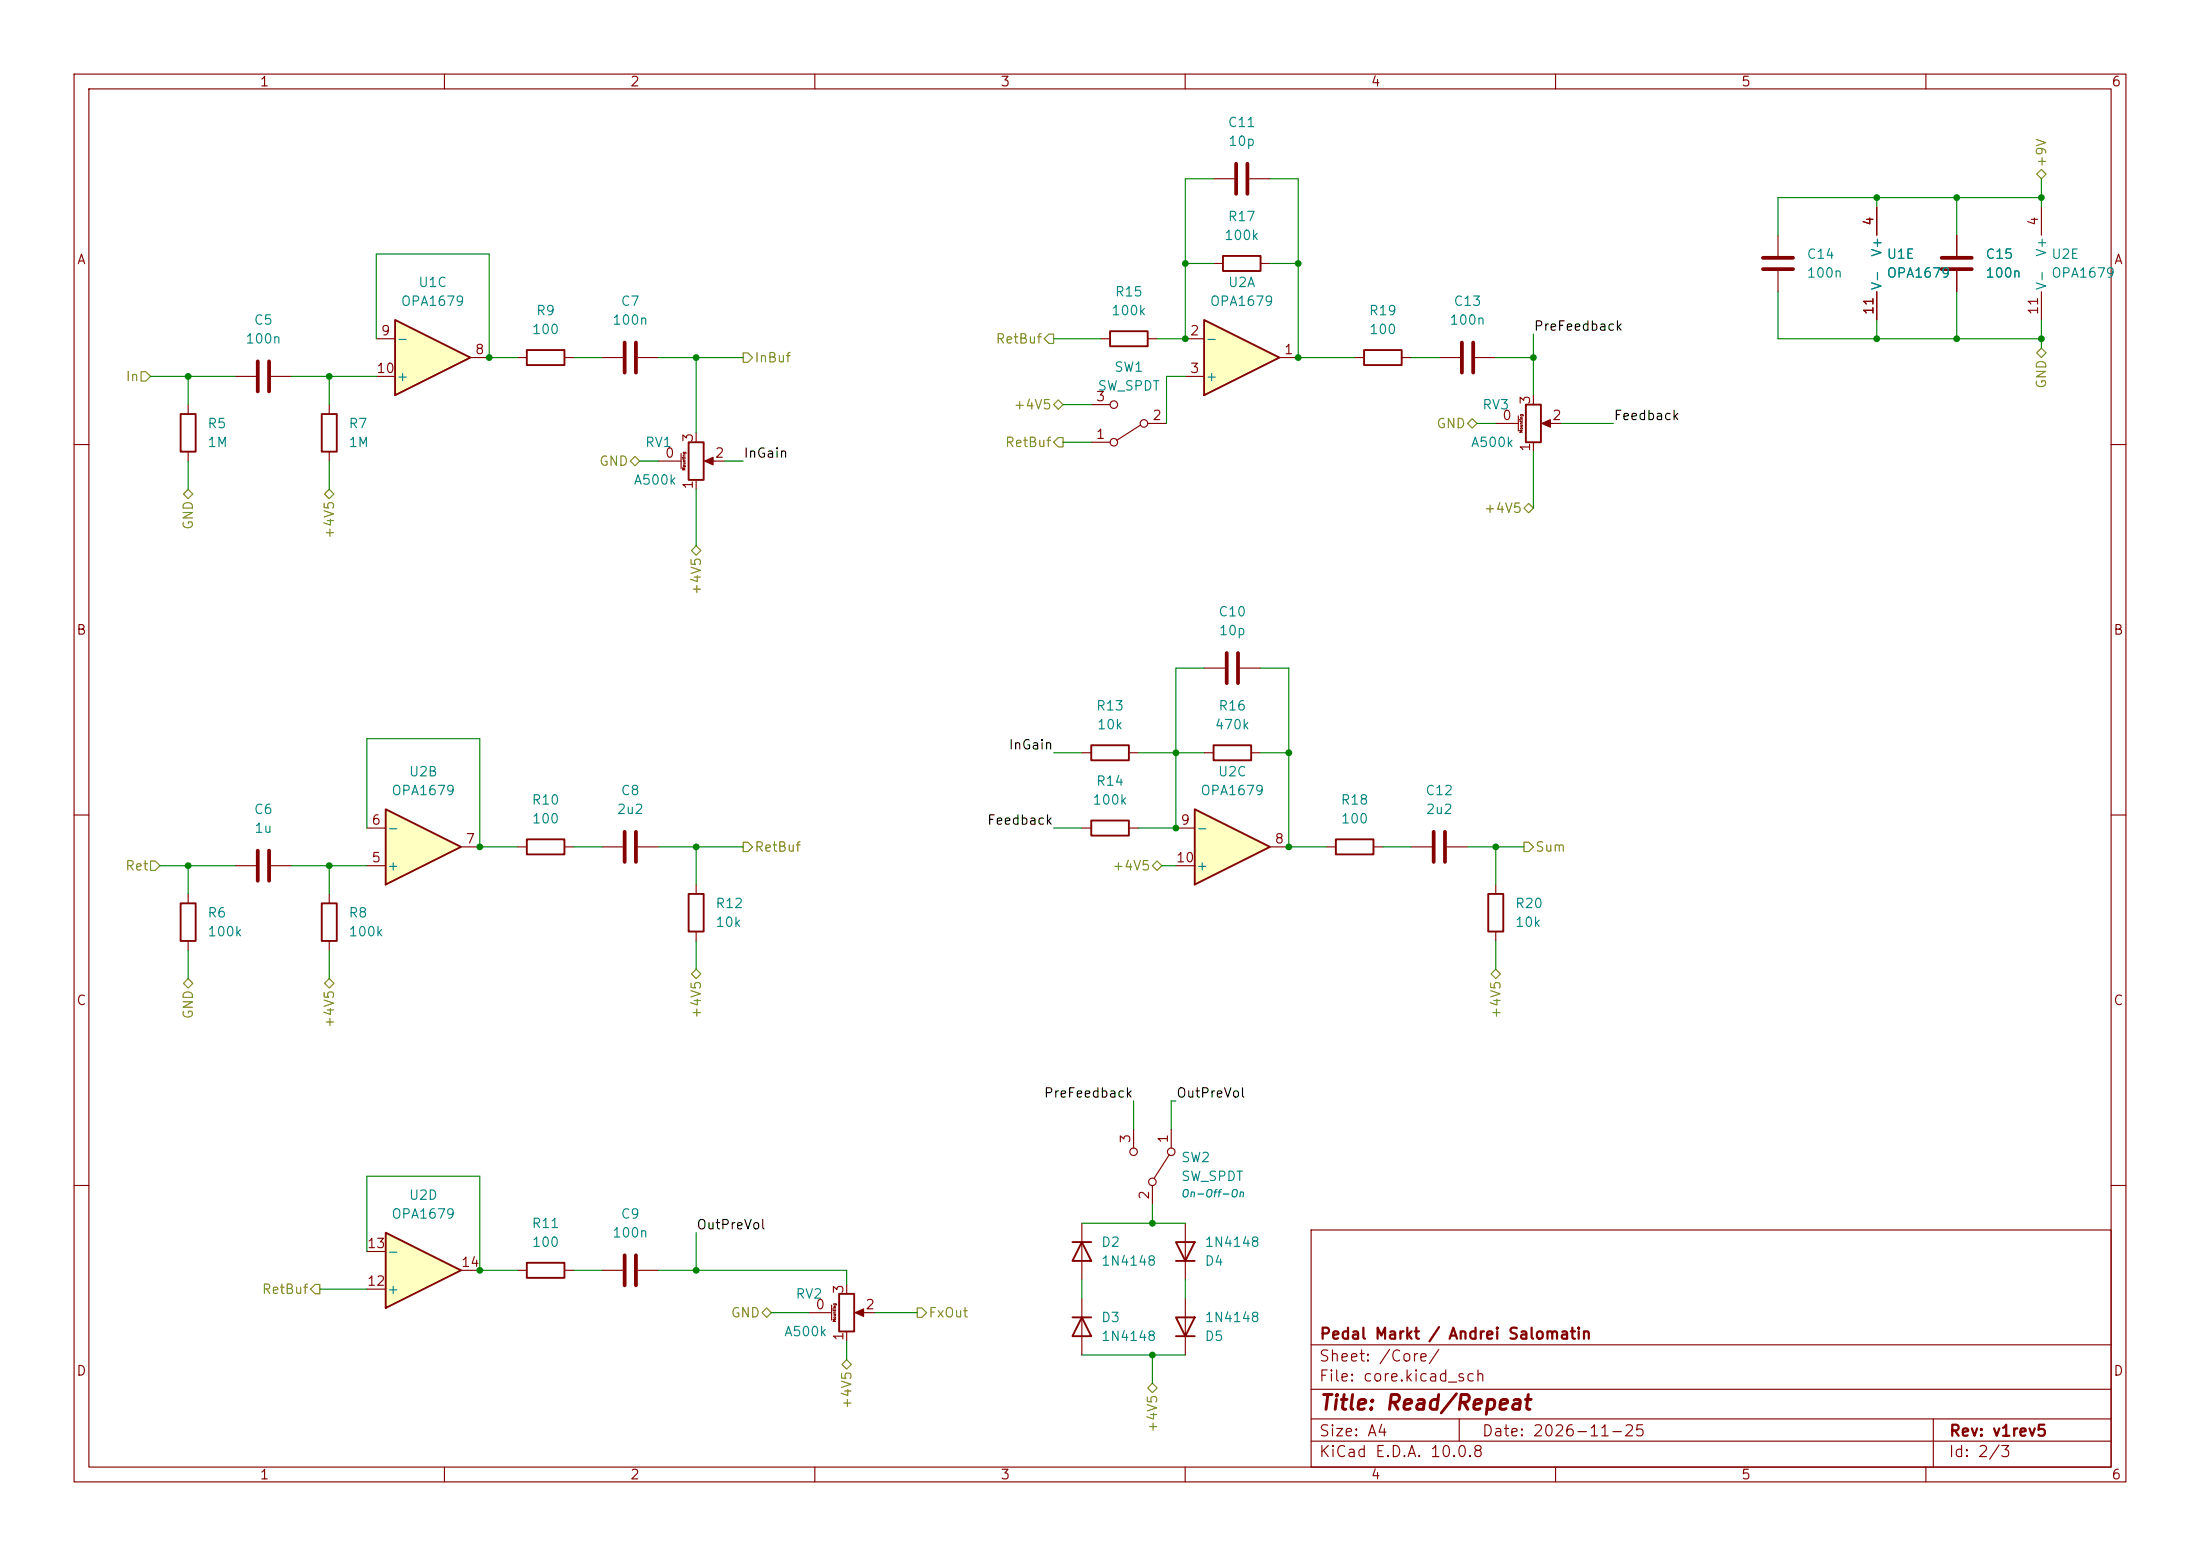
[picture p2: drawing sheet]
<svg xmlns="http://www.w3.org/2000/svg" width="297mm" height="210mm" viewBox="0 0 297 210" stroke-linecap="round" stroke-linejoin="round" font-family="sans-serif">
<path d="M0 0h297v210h-297z" fill="#fff" stroke="#fff" stroke-width=".14"/>
<g fill="none" stroke="#840000" stroke-width=".15">
<path d="M10 10h277v190h-277zM12 12h273v186h-273zM60 10v2M110 10v2M160 10v2M210 10v2M260 10v2M94 58.4v1.3M10 60h2M88.9 62.2h3M91.9 61.2v2M94 64.8v1.2"/>
<path d="M95.5 62.2h2.3M285 60h2M10 110h2M31.7 116.8h2.8M36.6 116.8h2.8M94 119.4v1.3M146 111.8h1.3M152.4 111.8h1.3M201.9 119.4v1.3M285 110h2M94 125.7v1.3M201.9 125.7v1.3"/>
<path d="M153 152.4v2.5M157.9 155.8l-2.1 3.2M158.1 152.4v2.5M10 160h2M69.8 171.5h1.3M76.2 171.5h1.3M81.3 171.5h2.8M86.1 171.5h2.8M109.2 177.2h3.1M112.3 176.1v2.1M114.3 173.4v1.2M114.3 179.7v1.3"/>
<path d="M115.8 177.2h2.3M146 165.1v7.6M146 175.3v7.6M155.6 160v2.6M160 165.1v7.6M160 175.3v7.6M177 166h108v32h-108zM285 160h2M60 198v2M110 198v2M160 198v2M177 194.5h108"/>
<path d="M177 191.5h108M177 187.5h108M177 181.5h108M197 191.5v3M210 198v2M260 198v2M261 191.5v6.5"/>
<circle cx="153" cy="155.4" r=".51"/>
<circle cx="155.6" cy="159.5" r=".51"/>
<circle cx="158.1" cy="155.4" r=".51"/>
</g>
<g fill="none" stroke="#840000" stroke-width=".25">
<path d="M93 59.7h2v5.1h-2zM147.3 110.7h5.1v2.1h-5.1zM93 120.7h2v5h-2zM200.9 120.7h2v5h-2zM71.1 170.4h5.1v2.1h-5.1zM113.3 174.6h2v5.1h-2zM144.8 177.8h2.5M144.8 167.6h2.5M146 177.8l1.3 2.5h-2.5zM146 167.6l1.3 2.6h-2.5zM158.7 177.8h2.6l-1.3 2.5zM158.7 167.6h2.6l-1.3 2.6z"/>
<path d="M158.7 170.2h2.6M158.7 180.3h2.6"/>
</g>
<path d="M34.8 114.8v4.1M36.3 114.8v4.1M84.3 169.4v4.1M85.9 169.4v4.1" fill="none" stroke="#840000" stroke-width=".51"/>
<g fill="#840000" stroke="#840000" stroke-width=".15">
<path d="M115.4 177.2l1.2-.5v1z"/>
<path d="M95.1 62.2l1.2-.5v1z"/>
</g>
<path d="M161.3 109.2l10.1 5.1-10.1 5.1z" fill="#ffffc2"/>
<path d="M161.3 109.2l10.1 5.1-10.1 5.1zM180.3 113.3h5.1v2h-5.1z" fill="none" stroke="#840000" stroke-width=".25"/>
<path d="M158.7 111.8h2.6M158.7 116.8h2.6M171.4 114.3h2.6M179.1 114.3h1.2M185.4 114.3h1.3M190.5 114.3h2.8M195.3 114.3h2.8" fill="none" stroke="#840000" stroke-width=".15"/>
<path d="M193.5 112.3v4M195.1 112.3v4" fill="none" stroke="#840000" stroke-width=".51"/>
<path d="M53.3 43.2l10.2 5.1-10.2 5z" fill="#ffffc2"/>
<path d="M53.3 43.2l10.2 5.1-10.2 5zM71.1 113.3h5.1v2h-5.1zM24.4 121.9h2v5.1h-2z" fill="none" stroke="#840000" stroke-width=".25"/>
<g fill="none" stroke="#840000" stroke-width=".15">
<path d="M240 31.8v2.7M240 36.6v2.8M253.4 27.9v3.9M253.4 39.4v3.8M264.2 31.8v2.7M264.2 36.6v2.8M275.6 27.9v3.9M275.6 39.4v3.8M50.8 45.7h2.5M50.8 50.8h2.5M63.5 48.3h2.5M69.8 114.3h1.3"/>
<path d="M76.2 114.3h1.3M81.3 114.3h2.8M86.1 114.3h2.8M25.4 120.7v1.2M25.4 127v1.3"/>
</g>
<path d="M238 36.3h4.1M238 34.8h4.1M262.1 36.3h4.1M262.1 34.8h4.1M84.3 112.3v4M85.9 112.3v4" fill="none" stroke="#840000" stroke-width=".51"/>
<path d="M52.1 166.4l10.1 5.1-10.1 5z" fill="#ffffc2"/>
<path d="M43.4 55.9h2.1v5.1h-2.1zM52.1 166.4l10.1 5.1-10.1 5z" fill="none" stroke="#840000" stroke-width=".25"/>
<path d="M44.4 54.6v1.3M44.4 61v1.2M49.5 174h2.6M49.5 168.9h2.6M62.2 171.5h2.6" fill="none" stroke="#840000" stroke-width=".15"/>
<path d="M52.1 109.2l10.1 5.1-10.1 5.1z" fill="#ffffc2"/>
<path d="M165.1 34.5h5.1v2.1h-5.1zM24.4 55.9h2v5.1h-2zM71.1 47.2h5.1v2.1h-5.1zM184.1 47.2h5.1v2.1h-5.1zM206 54.6h2v5.1h-2zM52.1 109.2l10.1 5.1-10.1 5.1zM43.4 121.9h2.1v5.1h-2.1z" fill="none" stroke="#840000" stroke-width=".25"/>
<g fill="none" stroke="#840000" stroke-width=".15">
<path d="M163.8 35.6h1.3M163.8 24.1h2.8M168.7 24.1h2.7M170.2 35.6h1.2M25.4 54.6v1.3M31.7 50.8h2.8M36.6 50.8h2.8M69.8 48.3h1.3M76.2 48.3h1.3M81.3 48.3h2.8M86.1 48.3h2.8M182.9 48.3h1.2"/>
<path d="M189.2 48.3h1.3M194.3 48.3h2.8M199.1 48.3h2.8M201.9 57.2h3.1M205 56.1v2.1M207 53.3v1.3M207 59.7v1.3M208.5 57.2h2.3M25.4 61v1.2M49.5 116.8h2.6M49.5 111.8h2.6M62.2 114.3h2.6"/>
<path d="M44.4 120.7v1.2M44.4 127v1.3"/>
</g>
<path d="M166.9 22.1v4.1M168.4 22.1v4.1M34.8 48.8v4M36.3 48.8v4M84.3 46.2v4.1M85.9 46.2v4.1M197.4 46.2v4.1M198.9 46.2v4.1" fill="none" stroke="#840000" stroke-width=".51"/>
<path d="M208.2 57.2l1.1-.6v1.1z" fill="#840000" stroke="#840000" stroke-width=".15"/>
<path d="M162.6 43.2l10.1 5.1-10.1 5z" fill="#ffffc2"/>
<path d="M149.9 44.7h5v2h-5zM162.6 43.2l10.1 5.1-10.1 5zM147.3 100.6h5.1v2h-5.1zM163.8 100.6h5.1v2h-5.1z" fill="none" stroke="#840000" stroke-width=".25"/>
<g fill="none" stroke="#840000" stroke-width=".15">
<path d="M253.4 27.9v3.9M253.4 39.4v3.8M264.2 31.8v2.7M264.2 36.6v2.8M147.3 59.7h2.6M147.3 54.6h2.6M148.6 45.7h1.3M153.9 57.4l-3.2 2M154.9 45.7h1.3M154.9 57.2h2.6M160 45.7h2.6M160 50.8h2.6"/>
<path d="M172.7 48.3h2.6M162.6 90.2h2.8M167.4 90.2h2.8M146 101.6h1.3M152.4 101.6h1.3M162.6 101.6h1.2M168.9 101.6h1.3"/>
<circle cx="150.4" cy="54.6" r=".51"/>
<circle cx="150.4" cy="59.7" r=".51"/>
<circle cx="154.4" cy="57.2" r=".51"/>
</g>
<path d="M165.6 88.1v4.1M167.1 88.1v4.1" fill="none" stroke="#840000" stroke-width=".51"/>
<g fill="none" stroke="#848400" stroke-width=".15">
<path d="M275 23.5l.6-.6 .6 .6-.6 .6zM19 50.2h.7l.6 .6-.6 .6h-.7zM100.3 47.6h.7l.6 .7-.6 .6h-.7zM141.6 45.1h.6v1.3h-.6l-.6-.7zM142.9 59.1h.6v1.2h-.6l-.7-.6zM142.9 54l.6 .6-.6 .6-.7-.6zM198.1 57.2l.7-.7 .6 .7-.6 .6zM275 47.6l.6-.6 .6 .6-.6 .7zM25.4 66l.6 .7-.6 .6-.6-.6zM44.4 66l.7 .7-.7 .6-.6-.6zM85.1 62.2l.6-.6 .7 .6-.7 .7zM93.3 74.3l.7-.6 .6 .6-.6 .6z"/>
<path d="M205.7 68.6l.7-.7 .6 .7-.6 .6zM20.3 116.2h.7l.6 .6-.6 .7h-.7zM100.3 113.7h.7l.6 .6-.6 .6h-.7zM155.6 116.8l.6-.6 .6 .6-.6 .7zM205.7 113.7h.7l.6 .6-.6 .6h-.7zM24.8 132.7l.6-.6 .6 .6-.6 .7zM43.8 132.7l.6-.6 .7 .6-.7 .7zM93.3 131.4l.7-.6 .6 .6-.6 .7zM201.3 131.4l.6-.6 .7 .6-.7 .7zM41.9 174l.6-.6h.7v1.2h-.7zM102.9 177.2l.6-.7 .6 .7-.6 .6zM123.8 176.5h.7l.6 .7-.6 .6h-.7z"/>
<path d="M113.7 184.2l.6-.7 .6 .7-.6 .6zM154.9 187.3l.7-.6 .6 .6-.6 .7z"/>
</g>
<g fill="none" stroke="#008400" stroke-width=".15">
<path d="M160 35.6h3.8M163.8 24.1h-3.8v21.6h-3.8M171.4 35.6h3.9M171.4 24.1h3.9v24.2h7.6M240 39.4v6.3h35.6M253.4 26.7v1.2M264.2 26.7v5.1M264.2 39.4v6.3M275.6 26.7h-35.6v5.1M275.6 24.1v3.8M20.3 50.8h11.4M25.4 50.8v3.8"/>
<path d="M39.4 50.8h11.4M44.4 50.8v3.8M50.8 45.7v-11.4h15.2v14h3.8M77.5 48.3h3.8M88.9 48.3h11.4M94 48.3v10.1M142.2 45.7h6.4M143.5 59.7h3.8M143.5 54.6h3.8M160 50.8h-2.5v6.4M190.5 48.3h3.8M199.4 57.2h2.5"/>
<path d="M201.9 48.3h5.1M207 45.1v8.2M210.8 57.2h7M253.4 43.2v2.5M275.6 43.2v3.8M25.4 62.2v3.8M44.4 62.2v3.8M86.4 62.2h2.5M94 66v7.7M97.8 62.2h2.5M207 61v7.6M162.6 90.2h-3.9v21.6h-5"/>
<path d="M170.2 90.2h3.8v24.1h5.1M21.6 116.8h10.1M25.4 116.8v3.9M39.4 116.8h10.1M44.4 116.8v3.9M49.5 111.8v-12.1h15.3v14.6h5M77.5 114.3h3.8M88.9 114.3h11.4M94 114.3v5.1M142.2 101.6h3.8M142.2 111.8h3.8M153.7 101.6h8.9"/>
<path d="M156.8 116.8h1.9M170.2 101.6h3.8M186.7 114.3h3.8M198.1 114.3h7.6M201.9 114.3v5.1M25.4 128.3v3.8M44.4 128.3v3.8M94 127v3.8M201.9 127v3.8M153 148.6v3.8M158.7 148.6h-.6v3.8M43.2 174h6.3"/>
<path d="M49.5 168.9v-10.1h15.3v12.7h5M77.5 171.5h3.8M88.9 171.5h25.4v1.9M94 166.4v5.1M104.1 177.2h5.1M118.1 177.2h5.7M146 165.1h14M146 172.7v2.6M155.6 162.6v2.5M160 172.7v2.6M114.3 181v2.5M146 182.9h14"/>
<path d="M155.6 182.9v3.8"/>
</g>
<g fill="#008400">
<circle cx="25.4" cy="116.8" r=".46"/>
<circle cx="66" cy="48.3" r=".46"/>
<circle cx="44.4" cy="50.8" r=".46"/>
<circle cx="64.8" cy="114.3" r=".46"/>
<circle cx="94" cy="48.3" r=".46"/>
<circle cx="25.4" cy="50.8" r=".46"/>
<circle cx="158.7" cy="111.8" r=".46"/>
<circle cx="158.7" cy="101.6" r=".46"/>
<circle cx="160" cy="35.6" r=".46"/>
<circle cx="160" cy="45.7" r=".46"/>
<circle cx="174" cy="101.6" r=".46"/>
<circle cx="175.3" cy="35.6" r=".46"/>
<circle cx="175.3" cy="48.3" r=".46"/>
<circle cx="44.4" cy="116.8" r=".46"/>
<circle cx="253.4" cy="45.7" r=".46"/>
<circle cx="253.4" cy="26.7" r=".46"/>
<circle cx="275.6" cy="45.7" r=".46"/>
<circle cx="275.6" cy="26.7" r=".46"/>
<circle cx="264.2" cy="26.7" r=".46"/>
<circle cx="207" cy="48.3" r=".46"/>
<circle cx="264.2" cy="45.7" r=".46"/>
<circle cx="201.9" cy="114.3" r=".46"/>
<circle cx="174" cy="114.3" r=".46"/>
<circle cx="155.6" cy="165.1" r=".46"/>
<circle cx="155.6" cy="182.9" r=".46"/>
<circle cx="94" cy="114.3" r=".46"/>
<circle cx="64.8" cy="171.5" r=".46"/>
<circle cx="94" cy="171.5" r=".46"/>
</g>
<text font-size="2" fill="#840000" x="178" y="190.8">Title: Read/Repeat</text>
<g font-size="1.5" fill="#840000">
<text x="178" y="184.1">Sheet: /Core/</text>
<text x="178" y="181.1">Pedal Markt / Andrei Salomatin</text>
<text x="178" y="186.8">File: core.kicad_sch</text>
<text x="178" y="197">KiCad E.D.A. 10.0.8</text>
<text x="178" y="194.2">Size: A4</text>
<text x="200" y="194.2">Date: 2026-11-25</text>
<text x="263" y="197">Id: 2/3</text>
<text x="263" y="194.2">Rev: v1rev5</text>
</g>
<g font-size="1.3" fill="#840000">
<text x="35" y="12">1</text>
<text x="85" y="12">2</text>
<text x="135" y="12">3</text>
<text x="185" y="12">4</text>
<text x="235" y="12">5</text>
<text x="285" y="12">6</text>
<text x="10.3" y="36">A</text>
<text x="253.2" y="30.6" transform="rotate(-90 253.2 30.6)">4</text>
<text x="275.5" y="30.6" transform="rotate(-90 275.5 30.6)">4</text>
<text x="285.3" y="36">A</text>
<text x="51.3" y="45.6">9</text>
<text x="160.6" y="45.6">2</text>
<text x="253.2" y="42.6" transform="rotate(-90 253.2 42.6)">11</text>
<text x="275.5" y="42.6" transform="rotate(-90 275.5 42.6)">11</text>
<text x="50.7" y="50.7">10</text>
<text x="64" y="48.1">8</text>
<text x="160.6" y="50.7">3</text>
<text x="173.3" y="48.1">1</text>
<text x="93.8" y="59.8" transform="rotate(-90 93.8 59.8)">3</text>
<text x="147.9" y="59.6">1</text>
<text x="147.9" y="54.5">3</text>
<text x="155.5" y="57">2</text>
<text x="202.7" y="57">0</text>
<text x="206.9" y="54.7" transform="rotate(-90 206.9 54.7)">3</text>
<text x="209.5" y="57">2</text>
<text x="89.7" y="62.1">0</text>
<text x="96.4" y="62.1">2</text>
<text x="206.9" y="61.1" transform="rotate(-90 206.9 61.1)">1</text>
<text x="93.8" y="66.1" transform="rotate(-90 93.8 66.1)">1</text>
<text x="10.2" y="86">B</text>
<text x="285.2" y="86">B</text>
<text x="50.1" y="111.6">6</text>
<text x="159.3" y="111.6">9</text>
<text x="50.1" y="116.7">5</text>
<text x="62.8" y="114.2">7</text>
<text x="158.7" y="116.7">10</text>
<text x="172" y="114.2">8</text>
<text x="10.2" y="136">C</text>
<text x="285.2" y="136">C</text>
<text x="152.9" y="154.4" transform="rotate(-90 152.9 154.4)">3</text>
<text x="158" y="154.4" transform="rotate(-90 158 154.4)">1</text>
<text x="155.4" y="162" transform="rotate(-90 155.4 162)">2</text>
<text x="49.5" y="173.9">12</text>
<text x="49.5" y="168.8">13</text>
<text x="62.2" y="171.3">14</text>
<text x="110" y="177">0</text>
<text x="114.2" y="174.7" transform="rotate(-90 114.2 174.7)">3</text>
<text x="116.7" y="177">2</text>
<text x="10.2" y="186">D</text>
<text x="114.2" y="181.1" transform="rotate(-90 114.2 181.1)">1</text>
<text x="285.2" y="186">D</text>
<text x="35" y="200">1</text>
<text x="85" y="200">2</text>
<text x="135" y="200">3</text>
<text x="185" y="200">4</text>
<text x="235" y="200">5</text>
<text x="285" y="200">6</text>
</g>
<g font-size="1.3" fill="#008484">
<text x="165.7" y="17.5">C11</text>
<text x="165.7" y="20">10p</text>
<text x="165.2" y="32.7">100k</text>
<text x="165.7" y="30.2">R17</text>
<text x="243.8" y="35.3">C14</text>
<text x="254.3" y="34.8" transform="rotate(-90 254.3 34.8)">V+</text>
<text x="254.6" y="35.3">U1E</text>
<text x="268" y="35.3">C15</text>
<text x="276.6" y="34.8" transform="rotate(-90 276.6 34.8)">V+</text>
<text x="276.8" y="35.3">U2E</text>
<text x="54" y="41.6">OPA1679</text>
<text x="56.4" y="39.1">U1C</text>
<text x="83.7" y="41.6">C7</text>
<text x="150.4" y="40.3">R15</text>
<text x="163.2" y="41.6">OPA1679</text>
<text x="165.7" y="39.1">U2A</text>
<text x="196.1" y="41.6">C13</text>
<text x="243.8" y="37.8">100n</text>
<text x="254.3" y="39.3" transform="rotate(-90 254.3 39.3)">V-</text>
<text x="254.6" y="37.8">OPA1679</text>
<text x="268" y="37.8">100n</text>
<text x="276.6" y="39.3" transform="rotate(-90 276.6 39.3)">V-</text>
<text x="276.8" y="37.8">OPA1679</text>
<text x="33" y="46.7">100n</text>
<text x="34.2" y="44.1">C5</text>
<text x="53.4" y="46.7">-</text>
<text x="71.7" y="45.4">100</text>
<text x="72.3" y="42.9">R9</text>
<text x="82.6" y="44.1">100n</text>
<text x="149.9" y="42.9">100k</text>
<text x="162.7" y="46.7">-</text>
<text x="184.7" y="42.9">R19</text>
<text x="184.7" y="45.4">100</text>
<text x="195.6" y="44.1">100n</text>
<text x="53.4" y="51.8">+</text>
<text x="148.1" y="53">SW_SPDT</text>
<text x="150.3" y="50.5">SW1</text>
<text x="162.7" y="51.8">+</text>
<text x="27.9" y="58.1">R5</text>
<text x="47" y="58.1">R7</text>
<text x="200" y="55.6">RV3</text>
<text x="27.9" y="60.7">1M</text>
<text x="47" y="60.7">1M</text>
<text x="85.5" y="65.7">A500k</text>
<text x="87" y="60.7">RV1</text>
<text x="198.5" y="60.7">A500k</text>
<text x="164.4" y="83.5">C10</text>
<text x="164.5" y="86.1">10p</text>
<text x="147.9" y="96.2">R13</text>
<text x="148" y="98.8">10k</text>
<text x="163.9" y="98.8">470k</text>
<text x="164.4" y="96.2">R16</text>
<text x="52.8" y="107.6">OPA1679</text>
<text x="55.1" y="105.1">U2B</text>
<text x="83.7" y="107.6">C8</text>
<text x="147.9" y="106.4">R14</text>
<text x="162" y="107.6">OPA1679</text>
<text x="164.3" y="105.1">U2C</text>
<text x="192.3" y="107.6">C12</text>
<text x="34.2" y="110.2">C6</text>
<text x="34.3" y="112.7">1u</text>
<text x="52.2" y="112.7">-</text>
<text x="71.7" y="108.9">R10</text>
<text x="71.7" y="111.5">100</text>
<text x="83.2" y="110.2">2u2</text>
<text x="147.4" y="108.9">100k</text>
<text x="161.4" y="112.7">-</text>
<text x="180.9" y="108.9">R18</text>
<text x="180.9" y="111.5">100</text>
<text x="192.4" y="110.2">2u2</text>
<text x="52.2" y="117.8">+</text>
<text x="161.4" y="117.8">+</text>
<text x="27.9" y="124.2">R6</text>
<text x="47" y="124.2">R8</text>
<text x="96.5" y="122.9">R12</text>
<text x="96.5" y="125.4">10k</text>
<text x="204.5" y="122.9">R20</text>
<text x="204.5" y="125.4">10k</text>
<text x="27.9" y="126.7">100k</text>
<text x="47" y="126.7">100k</text>
<text x="159.4" y="157.2">SW2</text>
<text x="159.4" y="159.7">SW_SPDT</text>
<text x="52.8" y="164.8">OPA1679</text>
<text x="55.1" y="162.3">U2D</text>
<text x="71.7" y="166.1">R11</text>
<text x="82.6" y="167.3">100n</text>
<text x="83.7" y="164.8">C9</text>
<text x="52.2" y="169.9">-</text>
<text x="71.7" y="168.6">100</text>
<text x="148.6" y="168.6">D2</text>
<text x="148.6" y="171.1">1N4148</text>
<text x="162.5" y="171.1">D4</text>
<text x="162.5" y="168.6">1N4148</text>
<text x="52.2" y="175">+</text>
<text x="107.3" y="175.6">RV2</text>
<text x="148.6" y="178.8">D3</text>
<text x="162.5" y="178.8">1N4148</text>
<text x="105.8" y="180.7">A500k</text>
<text x="148.6" y="181.3">1N4148</text>
<text x="162.5" y="181.3">D5</text>
</g>
<g font-size="1.3" fill="#848400">
<text x="276.6" y="22.7" transform="rotate(-90 276.6 22.7)">+9V</text>
<text x="134.3" y="46.7">RetBuf</text>
<text x="16.9" y="51.8">In</text>
<text x="101.8" y="49.2">InBuf</text>
<text x="276.6" y="52.5" transform="rotate(-90 276.6 52.5)">GND</text>
<text x="136.7" y="55.6">+4V5</text>
<text x="193.8" y="58.1">GND</text>
<text x="80.8" y="63.2">GND</text>
<text x="135.6" y="60.7">RetBuf</text>
<text x="26.4" y="71.6" transform="rotate(-90 26.4 71.6)">GND</text>
<text x="200.2" y="69.5">+4V5</text>
<text x="45.4" y="72.8" transform="rotate(-90 45.4 72.8)">+4V5</text>
<text x="94.9" y="80.4" transform="rotate(-90 94.9 80.4)">+4V5</text>
<text x="16.8" y="117.8">Ret</text>
<text x="101.8" y="115.3">RetBuf</text>
<text x="150.1" y="117.8">+4V5</text>
<text x="207.2" y="115.3">Sum</text>
<text x="26.4" y="137.6" transform="rotate(-90 26.4 137.6)">GND</text>
<text x="94.9" y="137.6" transform="rotate(-90 94.9 137.6)">+4V5</text>
<text x="202.9" y="137.6" transform="rotate(-90 202.9 137.6)">+4V5</text>
<text x="45.4" y="138.8" transform="rotate(-90 45.4 138.8)">+4V5</text>
<text x="35.3" y="175">RetBuf</text>
<text x="98.6" y="178.1">GND</text>
<text x="125.3" y="178.1">FxOut</text>
<text x="115.3" y="190.3" transform="rotate(-90 115.3 190.3)">+4V5</text>
<text x="156.5" y="193.5" transform="rotate(-90 156.5 193.5)">+4V5</text>
</g>
<g font-size="1.3">
<text x="207" y="45">PreFeedback</text>
<text x="217.8" y="57">Feedback</text>
<text x="100.3" y="62.1">InGain</text>
<text x="136.1" y="101.5">InGain</text>
<text x="133.2" y="111.6">Feedback</text>
<text x="140.8" y="148.5">PreFeedback</text>
<text x="158.7" y="148.5">OutPreVol</text>
<text x="94" y="166.2">OutPreVol</text>
</g>
<text font-size="1" fill="#0000c2" x="159.3" y="161.8">On-Off-On</text>
<g font-size=".4" fill="#840000">
<text x="205.6" y="58.5" transform="rotate(-90 205.6 58.5)">Mounting</text>
<text x="92.6" y="63.5" transform="rotate(-90 92.6 63.5)">Mounting</text>
<text x="112.9" y="178.5" transform="rotate(-90 112.9 178.5)">Mounting</text>
</g>
</svg>
